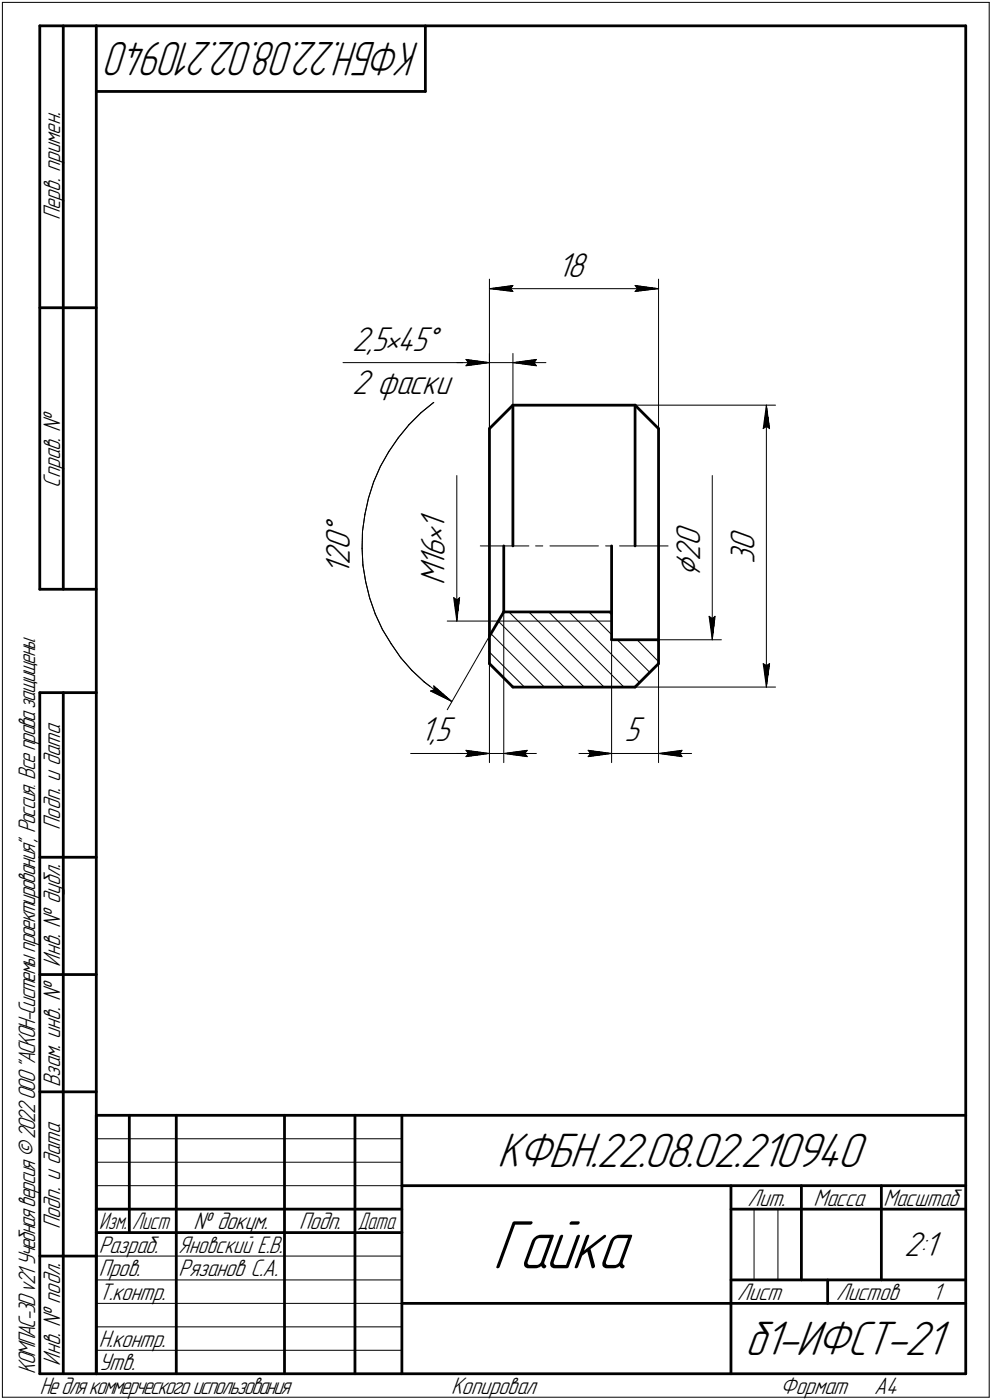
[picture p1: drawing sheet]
<svg xmlns="http://www.w3.org/2000/svg" width="211mm" height="298mm" viewBox="0 0 211 298" stroke-linecap="round" stroke-linejoin="round" font-family="sans-serif">
<g fill="none" stroke="#000" stroke-width=".59">
<path d="M8.5 5.5v120zM8.5 5.5h12zM13.5 5.5v120zM20.5 5.5v287zM20.5 5.5h185zM20.5 19.5h70zM90.5 5.5v14zM205.5 5.5v287zM8.5 65.5h12zM104.1 91.3l5-5zM104.1 91.3v44.2zM109.1 86.3h26z"/>
<path d="M109.1 86.3v29.9zM135.1 86.3l5 5zM135.1 86.3v29.9zM140.1 91.3v44.9zM107.2 116.2v14.1zM130.1 116.2v14.1zM8.5 125.5h12zM104.1 135.5v5.8zM107.2 130.3h22.9zM107.2 130.3l-3.1 5.2zM130.1 130.3v5.9zM130.1 136.2h10z"/>
<path d="M140.1 136.2v5.1zM8.5 147.5v145zM8.5 147.5h12zM13.5 147.5v145zM104.1 141.3l5 5zM109.1 146.3h26zM140.1 141.3l-5 5zM8.5 182.5h12zM8.5 207.5h12zM8.5 232.5h12zM20.5 237.5h185zM20.5 237.5v55z"/>
<path d="M27.5 237.5v25zM37.5 237.5v55zM60.5 237.5v55zM75.5 237.5v55zM85.5 237.5v55zM20.5 257.5h65zM85.5 252.5h120zM155.5 252.5v40zM155.5 257.5h15zM170.5 252.5v20zM170.5 257.5h35zM187.5 252.5v20z"/>
<path d="M8.5 267.5h12zM20.5 262.5h65zM85.5 277.5h70zM155.5 277.5h50zM155.5 272.5h50zM176.1 272.5v5zM8.5 292.5h12zM20.5 292.5h185z"/>
</g>
<g fill="none" stroke="#000" stroke-width=".21">
<path d="M.5 .5v297zM.5 .5h210zM210.5 .5v297zM104.1 59.4v31.9zM140.1 59.4v31.9zM73 77.2h26.1zM97.2 77.2h6.9zM99.1 77.2h5zM99.1 76.5l5 .7zM99.1 76.5l.6 .7zM99.1 77.9l5-.7zM99.7 77.2l-.6 .7z"/>
<path d="M104.1 75.3v16zM104.1 77.2h5zM104.1 61.5l5-.7zM104.1 61.5l5 .6zM104.1 61.5h36zM108.6 61.5l.5 .6zM109.1 75.3v11zM109.1 77.2l5 .7zM109.1 77.2l5-.7zM109.1 77.2h7.1zM109.1 60.8l-.5 .7zM113.6 77.2l.5 .7z"/>
<path d="M114.1 76.5l-.5 .7zM135.1 62.1l5-.6zM135.1 60.8l.5 .7zM135.1 60.8l5 .7zM135.6 61.5l-.5 .6zM80.9 99.3l-1.4 3.3zM82.7 96.2l-1.8 3.1zM84.8 93.2l-2.1 3zM87 90.4l-2.2 2.8zM87 90.4l2.6-2.5zM89.6 87.9l2.7-2.2zM135.1 86.3h29.9z"/>
<path d="M162.4 91.3l.7-.5zM163.1 86.3l.6 5zM163.1 90.8l.6 .5zM163.1 86.3l-.7 5zM163.1 86.3v60zM77 116.8l.2 3.5zM77.1 113.1l-.1 3.7zM77.6 109.6l-.5 3.5zM78.4 106.1l-.8 3.5zM79.5 102.6l-1.1 3.5zM97.2 101.3v30.9zM102.2 116.2h10.3z"/>
<path d="M114 116.2h1.5zM117 116.2h10.3zM128.9 116.2h1.4zM131.8 116.2h10.4zM151.6 101.3v34.9zM77.2 120.3l.6 3.6zM77.8 123.9l.9 3.4zM78.7 127.3l1.1 3.4zM79.8 130.7l1.6 3.3zM81.4 134l1.8 3.1zM83.2 137.1l2.1 2.9zM95.2 132.2h10.8z"/>
<path d="M96.5 127.3l.7 4.9zM96.5 127.3l.7 .5zM97.2 127.8l.6-.5zM97.8 127.3l-.6 4.9zM104.1 138.9l7.5 7.4zM104.1 135.5l-8.9 15.6zM104.5 135l11.3 11.3zM106 132.2h24.1zM106 132.2l14.1 14.1zM107.2 130.3v32.1zM108.3 130.3l16 16zM112.5 130.3l16 16z"/>
<path d="M116.8 130.3l16 16zM121.1 130.3l15 15zM125.3 130.3l4.8 4.8zM129.5 130.3l.6 .6zM130.1 136.2v26.2zM131.3 136.2l7 7zM135.6 136.2l4.5 4.7zM139.8 136.2l.3 .5zM140.1 136.2h13.4zM150.9 131.2l.7 5zM150.9 131.2l.7 .5zM151.6 131.7l.5-.5z"/>
<path d="M152.1 131.2l-.5 5zM85.3 140l2.3 2.7zM87.6 142.7l2.7 2.5zM90.3 145.2l2.8 2.2zM91.6 147.2l4.5 2.2zM91.6 147.2l.8-.3zM92.3 146l.1 .9zM92.3 146l3.8 3.4zM93.1 147.4l3 2zM99.1 159.8l5 .6zM99.1 159.8l.6 .6zM104.1 141.3v21.1z"/>
<path d="M112.2 159.8l-.5 .6zM125.1 159.8l5 .6zM125.1 159.8l.5 .6zM135.1 146.3h29.9zM140.1 141.3v21.1zM145.1 159.8l-.4 .6zM162.4 141.3l.7 5zM162.4 141.3l.7 .4zM163.1 141.7l.6-.4zM163.7 141.3l-.6 5zM87.4 160.4h11.7zM97.2 160.4h6.9z"/>
<path d="M99.1 160.4h5zM99.1 161.1l5-.7zM99.7 160.4l-.6 .7zM104.1 160.4h3.1zM107.2 160.4l5 .7zM107.2 160.4l5-.6zM107.2 160.4h6.9zM111.7 160.4l.5 .7zM123.2 160.4h6.9zM125.1 161.1l5-.7zM125.6 160.4l-.5 .7zM130.1 160.4h10z"/>
<path d="M140.1 160.4l5 .7zM140.1 160.4l5-.6zM140.1 160.4h7.1zM144.7 160.4l.4 .7zM20.5 247.5h65zM20.5 252.5h65zM20.5 242.5h65zM160.4 257.5v15zM165.5 257.5v15zM20.5 267.5h65zM20.5 272.5h65zM20.5 277.5h65z"/>
<path d="M.5 297.5h210zM20.5 282.5h65zM20.5 287.5h65z"/>
</g>
<g fill="#fff" stroke="#fff" stroke-width=".21">
<path d="M74.9 69h19.5zM74.9 69.1h19.5zM74.9 69.2h19.5zM74.9 69.3h19.5zM74.9 69.3h19.5zM74.9 69.4h19.5zM74.9 69.5h19.5zM74.9 69.6h19.5zM74.9 69.7h19.5zM74.9 69.8h19.5zM74.9 69.8h19.5zM74.9 69.9h19.5zM74.9 70h19.5zM74.9 70.1h19.5zM74.9 70.2h19.5zM74.9 70.3h19.5zM74.9 70.4h19.5zM74.9 70.4h19.5zM74.9 70.5h19.5zM74.9 70.6h19.5zM74.9 70.7h19.5zM74.9 70.8h19.5zM74.9 70.9h19.5zM74.9 71h19.5zM74.9 71h19.5zM74.9 71.1h19.5zM74.9 71.2h19.5zM74.9 71.3h19.5zM74.9 71.4h19.5zM74.9 71.5h19.5zM74.9 71.5h19.5zM74.9 71.6h19.5zM74.9 71.7h19.5zM74.9 71.8h19.5zM74.9 71.9h19.5zM74.9 72h19.5zM74.9 72.1h19.5zM74.9 72.1h19.5zM74.9 72.2h19.5zM74.9 72.3h19.5zM74.9 72.4h19.5zM74.9 72.5h19.5zM74.9 72.6h19.5zM74.9 72.6h19.5zM74.9 72.7h19.5zM74.9 72.8h19.5zM74.9 72.9h19.5zM74.9 73h19.5zM74.9 73.1h19.5zM74.9 73.2h19.5zM74.9 73.2h19.5zM74.9 73.3h19.5zM74.9 73.4h19.5zM74.9 73.5h19.5zM74.9 73.6h19.5zM74.9 73.7h19.5zM74.9 73.7h19.5zM74.9 73.8h19.5zM74.9 73.9h19.5zM74.9 74h19.5zM74.9 74.1h19.5zM74.9 74.2h19.5zM74.9 74.3h19.5zM74.9 74.3h19.5zM74.9 74.4h19.5zM74.9 74.5h19.5zM74.9 74.6h19.5zM74.9 74.7h19.5zM74.9 74.8h19.5zM74.9 74.8h19.5zM74.9 74.9h19.5zM74.9 75h19.5zM74.9 75.1h19.5zM74.9 75.2h19.5zM74.9 75.3h19.5zM74.9 75.4h19.5zM74.9 75.4h19.5zM74.9 75.5h19.5zM74.9 75.6h19.5zM74.9 75.7h19.5zM74.9 75.8h19.5zM74.9 75.9h19.5zM74.9 75.9h19.5zM74.9 76h19.5zM74.9 76.1h19.5z"/>
<path d="M74.9 78.2h22.3zM74.9 78.3h22.3zM74.9 78.4h22.3zM74.9 78.5h22.3zM74.9 78.6h22.3zM74.9 78.7h22.3zM74.9 78.7h22.3zM74.9 78.8h22.3zM74.9 78.9h22.3zM74.9 79h22.3zM74.9 79.1h22.3zM74.9 79.2h22.3zM74.9 79.2h22.3zM74.9 79.3h22.3zM74.9 79.4h22.3zM74.9 79.5h22.3zM74.9 79.6h22.3zM74.9 79.7h22.3zM74.9 79.8h22.3zM74.9 79.8h22.3zM74.9 79.9h22.3zM74.9 80h22.3zM74.9 80.1h22.3zM74.9 80.2h22.3zM74.9 80.3h22.3zM74.9 80.3h22.3zM74.9 80.4h22.3zM74.9 80.5h22.3zM74.9 80.6h22.3zM74.9 80.7h22.3zM74.9 80.8h22.3zM74.9 80.9h22.3zM74.9 80.9h22.3zM74.9 81h22.3zM74.9 81.1h22.3zM74.9 81.2h22.3zM74.9 81.3h22.3zM74.9 81.4h22.3zM74.9 81.4h22.3zM74.9 81.5h22.3zM74.9 81.6h22.3zM74.9 81.7h22.3zM74.9 81.8h22.3zM74.9 81.9h22.3zM74.9 82h22.3zM74.9 82h22.3zM74.9 82.1h22.3zM74.9 82.2h22.3zM74.9 82.3h22.3zM74.9 82.4h22.3zM74.9 82.5h22.3zM74.9 82.5h22.3zM74.9 82.6h22.3zM74.9 82.7h22.3zM74.9 82.8h22.3zM74.9 82.9h22.3zM74.9 83h22.3zM74.9 83.1h22.3zM74.9 83.1h22.3zM74.9 83.2h22.3zM74.9 83.3h22.3zM74.9 83.4h22.3zM74.9 83.5h22.3zM74.9 83.6h22.3zM74.9 83.7h22.3zM74.9 83.7h22.3zM74.9 83.8h22.3zM74.9 83.9h22.3zM74.9 84h22.3zM74.9 84.1h22.3zM74.9 84.2h22.3zM74.9 84.2h22.3zM74.9 84.3h22.3zM74.9 84.4h22.3zM74.9 84.5h22.3zM74.9 84.6h22.3zM74.9 84.7h22.3zM74.9 84.8h22.3zM74.9 84.8h22.3zM74.9 84.9h22.3zM74.9 85h22.3zM74.9 85.1h22.3zM74.9 85.2h22.3zM74.9 85.3h22.3z"/>
<path d="M98.6 76.1h.8zM98.6 76.2h1.6zM98.6 76.3h2.3zM98.6 76.4h3.1zM98.6 76.5h3.8zM98.6 76.5h4zM98.6 76.6h4.2zM98.6 76.7h4.4zM98.6 76.8h4.6zM98.6 76.9h4.8zM98.6 77h4.9zM98.6 77h5.2zM98.6 77.1h5.4zM98.6 77.2h5.5zM98.6 77.3h5.4zM98.6 77.4h5.2zM98.6 77.5h4.9zM98.6 77.6h4.8zM98.6 77.6h4.6zM98.6 77.7h4.4zM98.6 77.8h4.2zM98.6 77.9h4zM98.6 78h3.8zM98.6 78.1h3.2zM98.6 78.1h2.6zM98.6 78.2h1.9zM98.6 78.3h1.3zM98.6 78.4h.7z"/>
<path d="M114 76.1h.6zM113.2 76.2h1.4zM112.4 76.3h2.2zM111.7 76.4h2.9zM110.9 76.5h3.7zM110.7 76.5h3.9zM110.6 76.6h4zM110.3 76.7h4.3zM110.2 76.8h4.4zM110 76.9h4.6zM109.7 77h4.9zM109.6 77h5zM109.4 77.1h5.2zM109.1 77.2h5.5zM109.4 77.3h5.2zM109.6 77.4h5zM109.7 77.5h4.9zM110 77.6h4.6zM110.2 77.6h4.4zM110.3 77.7h4.3zM110.6 77.8h4zM110.7 77.9h3.9zM110.9 78h3.7zM111.6 78.1h3zM112.2 78.1h2.4zM112.8 78.2h1.8zM113.5 78.3h1.1zM114 78.4h.6z"/>
<path d="M89.4 152.3h7.8zM89.4 152.4h7.8zM89.4 152.5h7.8zM89.4 152.6h7.8zM89.4 152.7h7.8zM89.4 152.7h7.8zM89.4 152.8h7.8zM89.4 152.9h7.8zM89.4 153h7.8zM89.4 153.1h7.8zM89.4 153.2h7.8zM89.4 153.2h7.8zM89.4 153.3h7.8zM89.4 153.4h7.8zM89.4 153.5h7.8zM89.4 153.6h7.8zM89.4 153.7h7.8zM89.4 153.8h7.8zM89.4 153.8h7.8zM89.4 153.9h7.8zM89.4 154h7.8zM89.4 154.1h7.8zM89.4 154.2h7.8zM89.4 154.3h7.8zM89.4 154.3h7.8zM89.4 154.4h7.8zM89.4 154.5h7.8zM89.4 154.6h7.8zM89.4 154.7h7.8zM89.4 154.8h7.8zM89.4 154.9h7.8zM89.4 154.9h7.8zM89.4 155h7.8zM89.4 155.1h7.8zM89.4 155.2h7.8zM89.4 155.3h7.8zM89.4 155.4h7.8zM89.4 155.4h7.8zM89.4 155.5h7.8zM89.4 155.6h7.8zM89.4 155.7h7.8zM89.4 155.8h7.8zM89.4 155.9h7.8zM89.4 156h7.8zM89.4 156h7.8zM89.4 156.1h7.8zM89.4 156.2h7.8zM89.4 156.3h7.8zM89.4 156.4h7.8zM89.4 156.5h7.8zM89.4 156.5h7.8zM89.4 156.6h7.8zM89.4 156.7h7.8zM89.4 156.8h7.8zM89.4 156.9h7.8zM89.4 157h7.8zM89.4 157.1h7.8zM89.4 157.1h7.8zM89.4 157.2h7.8zM89.4 157.3h7.8zM89.4 157.4h7.8zM89.4 157.5h7.8zM89.4 157.6h7.8zM89.4 157.6h7.8zM89.4 157.7h7.8zM89.4 157.8h7.8zM89.4 157.9h7.8zM89.4 158h7.8zM89.4 158.1h7.8zM89.4 158.2h7.8zM89.4 158.2h7.8zM89.4 158.3h7.8zM89.4 158.4h7.8zM89.4 158.5h7.8zM89.4 158.6h7.8zM89.4 158.7h7.8zM89.4 158.7h7.8zM89.4 158.8h7.8zM89.4 158.9h7.8zM89.4 159h7.8zM89.4 159.1h7.8zM89.4 159.2h7.8zM89.4 159.3h7.8zM89.4 159.3h7.8z"/>
<path d="M112.1 159.3h.6zM111.5 159.3h1.2zM110.8 159.4h1.9zM110.2 159.5h2.5zM109.6 159.6h3.1zM109 159.7h3.7zM108.8 159.8h3.9zM108.6 159.9h4.1zM108.4 159.9h4.3zM108.2 160h4.5zM108 160.1h4.7zM107.8 160.2h4.9zM107.6 160.3h5.1zM107.4 160.4h5.3zM107.2 160.4h5.5zM107.4 160.5h5.3zM107.7 160.6h5zM107.9 160.7h4.8zM108.1 160.8h4.6zM108.4 160.9h4.3zM108.5 161h4.2zM108.8 161h3.9zM109 161.1h3.7zM109.6 161.2h3.1zM110.2 161.3h2.5zM110.8 161.4h1.9zM111.5 161.5h1.2zM112.1 161.5h.6z"/>
<path d="M98.6 159.3h.7zM98.6 159.3h1.3zM98.6 159.4h1.9zM98.6 159.5h2.6zM98.6 159.6h3.2zM98.6 159.7h3.8zM98.6 159.8h4zM98.6 159.9h4.2zM98.6 159.9h4.4zM98.6 160h4.6zM98.6 160.1h4.8zM98.6 160.2h4.9zM98.6 160.3h5.2zM98.6 160.4h5.4zM98.6 160.4h5.5zM98.6 160.5h5.4zM98.6 160.6h5.1zM98.6 160.7h4.9zM98.6 160.8h4.7zM98.6 160.9h4.4zM98.6 161h4.3zM98.6 161h4zM98.6 161.1h3.8zM98.6 161.2h3.2zM98.6 161.3h2.6zM98.6 161.4h1.9zM98.6 161.5h1.3zM98.6 161.5h.7z"/>
<path d="M132.8 152.3h4.7zM132.8 152.4h4.7zM132.8 152.5h4.7zM132.8 152.6h4.7zM132.8 152.7h4.7zM132.8 152.7h4.7zM132.8 152.8h4.7zM132.8 152.9h4.7zM132.8 153h4.7zM132.8 153.1h4.7zM132.8 153.2h4.7zM132.8 153.2h4.7zM132.8 153.3h4.7zM132.8 153.4h4.7zM132.8 153.5h4.7zM132.8 153.6h4.7zM132.8 153.7h4.7zM132.8 153.8h4.7zM132.8 153.8h4.7zM132.8 153.9h4.7zM132.8 154h4.7zM132.8 154.1h4.7zM132.8 154.2h4.7zM132.8 154.3h4.7zM132.8 154.3h4.7zM132.8 154.4h4.7zM132.8 154.5h4.7zM132.8 154.6h4.7zM132.8 154.7h4.7zM132.8 154.8h4.7zM132.8 154.9h4.7zM132.8 154.9h4.7zM132.8 155h4.7zM132.8 155.1h4.7zM132.8 155.2h4.7zM132.8 155.3h4.7zM132.8 155.4h4.7zM132.8 155.4h4.7zM132.8 155.5h4.7zM132.8 155.6h4.7zM132.8 155.7h4.7zM132.8 155.8h4.7zM132.8 155.9h4.7zM132.8 156h4.7zM132.8 156h4.7zM132.8 156.1h4.7zM132.8 156.2h4.7zM132.8 156.3h4.7zM132.8 156.4h4.7zM132.8 156.5h4.7zM132.8 156.5h4.7zM132.8 156.6h4.7zM132.8 156.7h4.7zM132.8 156.8h4.7zM132.8 156.9h4.7zM132.8 157h4.7zM132.8 157.1h4.7zM132.8 157.1h4.7zM132.8 157.2h4.7zM132.8 157.3h4.7zM132.8 157.4h4.7zM132.8 157.5h4.7zM132.8 157.6h4.7zM132.8 157.6h4.7zM132.8 157.7h4.7zM132.8 157.8h4.7zM132.8 157.9h4.7zM132.8 158h4.7zM132.8 158.1h4.7zM132.8 158.2h4.7zM132.8 158.2h4.7zM132.8 158.3h4.7zM132.8 158.4h4.7zM132.8 158.5h4.7zM132.8 158.6h4.7zM132.8 158.7h4.7zM132.8 158.7h4.7zM132.8 158.8h4.7zM132.8 158.9h4.7zM132.8 159h4.7zM132.8 159.1h4.7zM132.8 159.2h4.7zM132.8 159.3h4.7zM132.8 159.3h4.7z"/>
<path d="M124.6 159.3h.7zM124.6 159.3h1.3zM124.6 159.4h1.9zM124.6 159.5h2.6zM124.6 159.6h3.2zM124.6 159.7h3.8zM124.6 159.8h4zM124.6 159.9h4.2zM124.6 159.9h4.3zM124.6 160h4.6zM124.6 160.1h4.8zM124.6 160.2h4.9zM124.6 160.3h5.2zM124.6 160.4h5.4zM124.6 160.4h5.5zM124.6 160.5h5.4zM124.6 160.6h5.1zM124.6 160.7h4.9zM124.6 160.8h4.7zM124.6 160.9h4.4zM124.6 161h4.3zM124.6 161h4zM124.6 161.1h3.8zM124.6 161.2h3.2zM124.6 161.3h2.6zM124.6 161.4h1.9zM124.6 161.5h1.3zM124.6 161.5h.7z"/>
<path d="M145 159.3h.6zM144.4 159.3h1.2zM143.8 159.4h1.8zM143.3 159.5h2.3zM142.7 159.6h2.9zM142 159.7h3.6zM141.8 159.8h3.8zM141.6 159.9h4zM141.4 159.9h4.2zM141.2 160h4.4zM141 160.1h4.6zM140.8 160.2h4.8zM140.5 160.3h5.1zM140.4 160.4h5.2zM140.1 160.4h5.5zM140.4 160.5h5.2zM140.6 160.6h5zM140.9 160.7h4.7zM141.1 160.8h4.5zM141.3 160.9h4.3zM141.6 161h4zM141.8 161h3.8zM142 161.1h3.6zM142.7 161.2h2.9zM143.3 161.3h2.3zM143.8 161.4h1.8zM144.4 161.5h1.2zM145 161.5h.6z"/>
<path d="M143.3 111.3h7.2zM143.3 111.3h7.2zM143.3 111.4h7.2zM143.3 111.5h7.2zM143.3 111.6h7.2zM143.3 111.7h7.2zM143.3 111.8h7.2zM143.3 111.8h7.2zM143.3 111.9h7.2zM143.3 112h7.2zM143.3 112.1h7.2zM143.3 112.2h7.2zM143.3 112.3h7.2zM143.3 112.4h7.2zM143.3 112.4h7.2zM143.3 112.5h7.2zM143.3 112.6h7.2zM143.3 112.7h7.2zM143.3 112.8h7.2zM143.3 112.9h7.2zM143.3 112.9h7.2zM143.3 113h7.2zM143.3 113.1h7.2zM143.3 113.2h7.2zM143.3 113.3h7.2zM143.3 113.4h7.2zM143.3 113.5h7.2zM143.3 113.5h7.2zM143.3 113.6h7.2zM143.3 113.7h7.2zM143.3 113.8h7.2zM143.3 113.9h7.2zM143.3 114h7.2zM143.3 114h7.2zM143.3 114.1h7.2zM143.3 114.2h7.2zM143.3 114.3h7.2zM143.3 114.4h7.2zM143.3 114.5h7.2zM143.3 114.6h7.2zM143.3 114.6h7.2zM143.3 114.7h7.2zM143.3 114.8h7.2zM143.3 114.9h7.2zM143.3 115h7.2zM143.3 115.1h7.2zM143.3 115.1h7.2zM143.3 115.2h7.2zM143.3 115.3h7.2zM143.3 115.4h7.2zM143.3 115.5h7.2zM143.3 115.6h7.2zM143.3 115.7h7.2zM143.3 115.7h7.2zM143.3 115.8h7.2zM143.3 115.9h7.2zM143.3 116h7.2zM143.3 116.1h7.2zM143.3 116.2h7.2zM143.3 116.2h7.2zM143.3 116.3h7.2zM143.3 116.4h7.2zM143.3 116.5h7.2zM143.3 116.6h7.2zM143.3 116.7h7.2zM143.3 116.8h7.2zM143.3 116.8h7.2zM143.3 116.9h7.2zM143.3 117h7.2zM143.3 117.1h7.2zM143.3 117.2h7.2zM143.3 117.3h7.2zM143.3 117.3h7.2zM143.3 117.4h7.2zM143.3 117.5h7.2zM143.3 117.6h7.2zM143.3 117.7h7.2zM143.3 117.8h7.2zM143.3 117.9h7.2zM143.3 117.9h7.2zM143.3 118h7.2zM143.3 118.1h7.2zM143.3 118.2h7.2zM143.3 118.3h7.2zM143.3 118.4h7.2zM143.3 118.4h7.2zM143.3 118.5h7.2zM143.3 118.6h7.2zM143.3 118.7h7.2zM143.3 118.8h7.2zM143.3 118.9h7.2zM143.3 119h7.2zM143.3 119h7.2zM143.3 119.1h7.2zM143.3 119.2h7.2zM143.3 119.3h7.2zM143.3 119.4h7.2zM143.3 119.5h7.2zM143.3 119.5h7.2zM143.3 119.6h7.2zM143.3 119.7h7.2zM143.3 119.8h7.2zM143.3 119.9h7.2zM143.3 120h7.2zM143.3 120.1h7.2zM143.3 120.1h7.2zM143.3 120.2h7.2zM143.3 120.3h7.2zM143.3 120.4h7.2zM143.3 120.5h7.2zM143.3 120.6h7.2zM143.3 120.6h7.2zM143.3 120.7h7.2zM143.3 120.8h7.2zM143.3 120.9h7.2zM143.3 121h7.2zM143.3 121.1h7.2zM143.3 121.2h7.2zM143.3 121.2h7.2zM143.3 121.3h7.2zM143.3 121.4h7.2zM143.3 121.5h7.2zM143.3 121.6h7.2zM143.3 121.7h7.2zM143.3 121.8h7.2zM143.3 121.8h7.2zM143.3 121.9h7.2zM143.3 122h7.2zM143.3 122.1h7.2zM143.3 122.2h7.2zM143.3 122.3h7.2zM143.3 122.3h7.2zM143.3 122.4h7.2zM143.3 122.5h7.2zM143.3 122.6h7.2zM143.3 122.7h7.2zM143.3 122.8h7.2z"/>
<path d="M150.3 130.7h2.4zM150.4 130.8h2.3zM150.4 130.9h2.3zM150.4 131h2.3zM150.4 131.1h2.3zM150.4 131.1h2.3zM150.4 131.2h2.3zM150.4 131.3h2.3zM150.5 131.4h2.2zM150.5 131.5h2.2zM150.5 131.6h2.2zM150.5 131.7h2.2zM150.5 131.7h2.2zM150.5 131.8h2.2zM150.5 131.9h2.2zM150.5 132h2.1zM150.5 132.1h2.1zM150.5 132.2h2.1zM150.5 132.2h2.1zM150.5 132.3h2.1zM150.5 132.4h2.1zM150.5 132.5h2.1zM150.5 132.6h2zM150.6 132.7h1.9zM150.6 132.8h1.9zM150.6 132.8h1.9zM150.6 132.9h1.9zM150.6 133h1.9zM150.6 133.1h1.9zM150.6 133.2h1.9zM150.7 133.3h1.7zM150.7 133.3h1.7zM150.7 133.4h1.7zM150.7 133.5h1.7zM150.7 133.6h1.7zM150.7 133.7h1.7zM150.7 133.8h1.7zM150.8 133.9h1.5zM150.8 133.9h1.5zM150.8 134h1.5zM150.8 134.1h1.5zM150.8 134.2h1.5zM150.8 134.3h1.5zM150.8 134.4h1.5zM150.8 134.5h1.4zM150.9 134.5h1.3zM150.9 134.6h1.3zM151 134.7h1.1zM151 134.8h1.1zM151 134.9h1.1zM151 135h1.1zM151 135h1.1zM151.1 135.1h.9zM151.1 135.2h.9zM151.2 135.3h.8zM151.2 135.4h.7zM151.3 135.5h.6zM151.3 135.6h.6zM151.3 135.6h.5zM151.4 135.7h.4zM151.4 135.8h.3zM151.5 135.9h.2zM151.5 136h.2z"/>
<path d="M154.9 112.4h7.2zM154.9 112.4h7.2zM154.9 112.5h7.2zM154.9 112.6h7.2zM154.9 112.7h7.2zM154.9 112.8h7.2zM154.9 112.9h7.2zM154.9 112.9h7.2zM154.9 113h7.2zM154.9 113.1h7.2zM154.9 113.2h7.2zM154.9 113.3h7.2zM154.9 113.4h7.2zM154.9 113.5h7.2zM154.9 113.5h7.2zM154.9 113.6h7.2zM154.9 113.7h7.2zM154.9 113.8h7.2zM154.9 113.9h7.2zM154.9 114h7.2zM154.9 114h7.2zM154.9 114.1h7.2zM154.9 114.2h7.2zM154.9 114.3h7.2zM154.9 114.4h7.2zM154.9 114.5h7.2zM154.9 114.6h7.2zM154.9 114.6h7.2zM154.9 114.7h7.2zM154.9 114.8h7.2zM154.9 114.9h7.2zM154.9 115h7.2zM154.9 115.1h7.2zM154.9 115.1h7.2zM154.9 115.2h7.2zM154.9 115.3h7.2zM154.9 115.4h7.2zM154.9 115.5h7.2zM154.9 115.6h7.2zM154.9 115.7h7.2zM154.9 115.7h7.2zM154.9 115.8h7.2zM154.9 115.9h7.2zM154.9 116h7.2zM154.9 116.1h7.2zM154.9 116.2h7.2zM154.9 116.2h7.2zM154.9 116.3h7.2zM154.9 116.4h7.2zM154.9 116.5h7.2zM154.9 116.6h7.2zM154.9 116.7h7.2zM154.9 116.8h7.2zM154.9 116.8h7.2zM154.9 116.9h7.2zM154.9 117h7.2zM154.9 117.1h7.2zM154.9 117.2h7.2zM154.9 117.3h7.2zM154.9 117.3h7.2zM154.9 117.4h7.2zM154.9 117.5h7.2zM154.9 117.6h7.2zM154.9 117.7h7.2zM154.9 117.8h7.2zM154.9 117.9h7.2zM154.9 117.9h7.2zM154.9 118h7.2zM154.9 118.1h7.2zM154.9 118.2h7.2zM154.9 118.3h7.2zM154.9 118.4h7.2zM154.9 118.4h7.2zM154.9 118.5h7.2zM154.9 118.6h7.2zM154.9 118.7h7.2zM154.9 118.8h7.2zM154.9 118.9h7.2zM154.9 119h7.2zM154.9 119h7.2zM154.9 119.1h7.2zM154.9 119.2h7.2zM154.9 119.3h7.2zM154.9 119.4h7.2zM154.9 119.5h7.2zM154.9 119.5h7.2zM154.9 119.6h7.2zM154.9 119.7h7.2zM154.9 119.8h7.2zM154.9 119.9h7.2zM154.9 120h7.2zM154.9 120.1h7.2z"/>
<path d="M163 86.5h.2zM163 86.6h.2zM162.9 86.7h.3zM162.9 86.8h.4zM162.8 86.9h.5zM162.8 87h.6zM162.8 87h.6zM162.7 87.1h.7zM162.7 87.2h.8zM162.6 87.3h.9zM162.6 87.4h.9zM162.6 87.5h1zM162.6 87.5h1zM162.6 87.6h1.1zM162.5 87.7h1.2zM162.5 87.8h1.2zM162.4 87.9h1.3zM162.4 88h1.3zM162.3 88.1h1.4zM162.3 88.1h1.5zM162.3 88.2h1.5zM162.3 88.3h1.5zM162.3 88.4h1.5zM162.3 88.5h1.5zM162.3 88.6h1.5zM162.3 88.6h1.5zM162.2 88.7h1.7zM162.2 88.8h1.7zM162.2 88.9h1.7zM162.2 89h1.7zM162.2 89.1h1.7zM162.2 89.2h1.7zM162.2 89.2h1.7zM162.1 89.3h1.9zM162.1 89.4h1.9zM162.1 89.5h1.9zM162.1 89.6h1.9zM162.1 89.7h1.9zM162.1 89.7h1.9zM162.1 89.8h1.9zM162.1 89.9h1.9zM162.1 90h2zM162.1 90.1h2zM162.1 90.2h2zM162.1 90.3h2zM162.1 90.3h2zM162.1 90.4h2zM162.1 90.5h2zM162 90.6h2.2zM162 90.7h2.2zM162 90.8h2.2zM162 90.8h2.2zM162 90.9h2.2zM162 91h2.2zM162 91.1h2.2zM161.9 91.2h2.4zM161.9 91.3h2.4zM161.9 91.4h2.4zM161.9 91.4h2.4zM161.9 91.5h2.4zM161.9 91.6h2.4zM161.9 91.7h2.4z"/>
<path d="M161.8 140.8h2.5zM161.9 140.9h2.4zM161.9 141h2.4zM161.9 141.1h2.4zM161.9 141.1h2.4zM161.9 141.2h2.4zM161.9 141.3h2.4zM161.9 141.4h2.4zM162 141.5h2.2zM162 141.6h2.2zM162 141.6h2.2zM162 141.7h2.2zM162 141.8h2.2zM162 141.9h2.2zM162 142h2.2zM162.1 142.1h2zM162.1 142.2h2zM162.1 142.2h2zM162.1 142.3h2zM162.1 142.4h2zM162.1 142.5h2zM162.1 142.6h2zM162.1 142.7h1.9zM162.1 142.7h1.9zM162.1 142.8h1.9zM162.1 142.9h1.9zM162.1 143h1.9zM162.1 143.1h1.9zM162.1 143.2h1.9zM162.2 143.3h1.7zM162.2 143.3h1.7zM162.2 143.4h1.7zM162.2 143.5h1.7zM162.2 143.6h1.7zM162.2 143.7h1.7zM162.2 143.8h1.7zM162.3 143.8h1.5zM162.3 143.9h1.5zM162.3 144h1.5zM162.3 144.1h1.5zM162.3 144.2h1.5zM162.3 144.3h1.5zM162.3 144.4h1.5zM162.3 144.4h1.4zM162.4 144.5h1.3zM162.4 144.6h1.3zM162.5 144.7h1.2zM162.5 144.8h1.2zM162.6 144.9h1.1zM162.6 144.9h1zM162.6 145h1zM162.6 145.1h1zM162.6 145.2h.9zM162.7 145.3h.8zM162.7 145.4h.7zM162.7 145.5h.7zM162.8 145.5h.6zM162.8 145.6h.5zM162.9 145.7h.4zM162.9 145.8h.4zM162.9 145.9h.3zM163 146h.2zM163 146h.2z"/>
<path d="M89 108.9h7.2zM89 109h7.2zM89 109.1h7.2zM89 109.1h7.2zM89 109.2h7.2zM89 109.3h7.2zM89 109.4h7.2zM89 109.5h7.2zM89 109.6h7.2zM89 109.6h7.2zM89 109.7h7.2zM89 109.8h7.2zM89 109.9h7.2zM89 110h7.2zM89 110.1h7.2zM89 110.2h7.2zM89 110.2h7.2zM89 110.3h7.2zM89 110.4h7.2zM89 110.5h7.2zM89 110.6h7.2zM89 110.7h7.2zM89 110.7h7.2zM89 110.8h7.2zM89 110.9h7.2zM89 111h7.2zM89 111.1h7.2zM89 111.2h7.2zM89 111.3h7.2zM89 111.3h7.2zM89 111.4h7.2zM89 111.5h7.2zM89 111.6h7.2zM89 111.7h7.2zM89 111.8h7.2zM89 111.8h7.2zM89 111.9h7.2zM89 112h7.2zM89 112.1h7.2zM89 112.2h7.2zM89 112.3h7.2zM89 112.4h7.2zM89 112.4h7.2zM89 112.5h7.2zM89 112.6h7.2zM89 112.7h7.2zM89 112.8h7.2zM89 112.9h7.2zM89 112.9h7.2zM89 113h7.2zM89 113.1h7.2zM89 113.2h7.2zM89 113.3h7.2zM89 113.4h7.2zM89 113.5h7.2zM89 113.5h7.2zM89 113.6h7.2zM89 113.7h7.2zM89 113.8h7.2zM89 113.9h7.2zM89 114h7.2zM89 114h7.2zM89 114.1h7.2zM89 114.2h7.2zM89 114.3h7.2zM89 114.4h7.2zM89 114.5h7.2zM89 114.6h7.2zM89 114.6h7.2zM89 114.7h7.2zM89 114.8h7.2zM89 114.9h7.2zM89 115h7.2zM89 115.1h7.2zM89 115.1h7.2zM89 115.2h7.2zM89 115.3h7.2zM89 115.4h7.2zM89 115.5h7.2zM89 115.6h7.2zM89 115.7h7.2zM89 115.7h7.2zM89 115.8h7.2zM89 115.9h7.2zM89 116h7.2zM89 116.1h7.2zM89 116.2h7.2zM89 116.2h7.2zM89 116.3h7.2zM89 116.4h7.2zM89 116.5h7.2zM89 116.6h7.2zM89 116.7h7.2zM89 116.8h7.2zM89 116.8h7.2zM89 116.9h7.2zM89 117h7.2zM89 117.1h7.2zM89 117.2h7.2zM89 117.3h7.2zM89 117.3h7.2zM89 117.4h7.2zM89 117.5h7.2zM89 117.6h7.2zM89 117.7h7.2zM89 117.8h7.2zM89 117.9h7.2zM89 117.9h7.2zM89 118h7.2zM89 118.1h7.2zM89 118.2h7.2zM89 118.3h7.2zM89 118.4h7.2zM89 118.4h7.2zM89 118.5h7.2zM89 118.6h7.2zM89 118.7h7.2zM89 118.8h7.2zM89 118.9h7.2zM89 119h7.2zM89 119h7.2zM89 119.1h7.2zM89 119.2h7.2zM89 119.3h7.2zM89 119.4h7.2zM89 119.5h7.2zM89 119.5h7.2zM89 119.6h7.2zM89 119.7h7.2zM89 119.8h7.2zM89 119.9h7.2zM89 120h7.2zM89 120.1h7.2zM89 120.1h7.2zM89 120.2h7.2zM89 120.3h7.2zM89 120.4h7.2zM89 120.5h7.2zM89 120.6h7.2zM89 120.6h7.2zM89 120.7h7.2zM89 120.8h7.2zM89 120.9h7.2zM89 121h7.2zM89 121.1h7.2zM89 121.2h7.2zM89 121.2h7.2zM89 121.3h7.2zM89 121.4h7.2zM89 121.5h7.2zM89 121.6h7.2zM89 121.7h7.2zM89 121.8h7.2zM89 121.8h7.2zM89 121.9h7.2zM89 122h7.2zM89 122.1h7.2zM89 122.2h7.2zM89 122.3h7.2zM89 122.3h7.2zM89 122.4h7.2zM89 122.5h7.2zM89 122.6h7.2zM89 122.7h7.2zM89 122.8h7.2zM89 122.9h7.2zM89 122.9h7.2zM89 123h7.2zM89 123.1h7.2zM89 123.2h7.2zM89 123.3h7.2zM89 123.4h7.2zM89 123.4h7.2zM89 123.5h7.2zM89 123.6h7.2zM89 123.7h7.2zM89 123.8h7.2zM89 123.9h7.2zM89 124h7.2zM89 124h7.2zM89 124.1h7.2zM89 124.2h7.2zM89 124.3h7.2zM89 124.4h7.2zM89 124.5h7.2zM89 124.5h7.2z"/>
<path d="M95.9 126.7h2.5zM96 126.8h2.4zM96 126.9h2.4zM96 127h2.4zM96 127.1h2.4zM96 127.2h2.4zM96 127.3h2.4zM96 127.3h2.4zM96.1 127.4h2.2zM96.1 127.5h2.2zM96.1 127.6h2.2zM96.1 127.7h2.2zM96.1 127.8h2.2zM96.1 127.8h2.2zM96.1 127.9h2.2zM96.2 128h2zM96.2 128.1h2zM96.2 128.2h2zM96.2 128.3h2zM96.2 128.4h2zM96.2 128.4h2zM96.2 128.5h2zM96.2 128.6h1.9zM96.3 128.7h1.8zM96.3 128.8h1.8zM96.3 128.9h1.8zM96.3 128.9h1.8zM96.3 129h1.8zM96.3 129.1h1.8zM96.3 129.2h1.8zM96.4 129.3h1.6zM96.4 129.4h1.6zM96.4 129.5h1.6zM96.4 129.5h1.6zM96.4 129.6h1.6zM96.4 129.7h1.6zM96.4 129.8h1.6zM96.4 129.9h1.6zM96.4 130h1.6zM96.4 130h1.6zM96.4 130.1h1.6zM96.4 130.2h1.6zM96.4 130.3h1.6zM96.4 130.4h1.6zM96.4 130.5h1.5zM96.5 130.6h1.4zM96.5 130.6h1.4zM96.6 130.7h1.2zM96.6 130.8h1.2zM96.7 130.9h1.1zM96.7 131h1zM96.7 131.1h1zM96.8 131.1h.8zM96.8 131.2h.8zM96.9 131.3h.7zM96.9 131.4h.6zM96.9 131.5h.6zM96.9 131.6h.6zM96.9 131.7h.6zM97 131.7h.5zM97 131.8h.4zM97.1 131.9h.3zM97.1 132h.3z"/>
<path d="M68.7 110.1h7.3zM68.7 110.2h7.3zM68.7 110.2h7.3zM68.7 110.3h7.3zM68.7 110.4h7.3zM68.7 110.5h7.3zM68.7 110.6h7.3zM68.7 110.7h7.3zM68.7 110.7h7.3zM68.7 110.8h7.3zM68.7 110.9h7.3zM68.7 111h7.3zM68.7 111.1h7.3zM68.7 111.2h7.3zM68.7 111.3h7.3zM68.7 111.3h7.3zM68.7 111.4h7.3zM68.7 111.5h7.3zM68.7 111.6h7.3zM68.7 111.7h7.3zM68.7 111.8h7.3zM68.7 111.8h7.3zM68.7 111.9h7.3zM68.7 112h7.3zM68.7 112.1h7.3zM68.7 112.2h7.3zM68.7 112.3h7.3zM68.7 112.4h7.3zM68.7 112.4h7.3zM68.7 112.5h7.3zM68.7 112.6h7.3zM68.7 112.7h7.3zM68.7 112.8h7.3zM68.7 112.9h7.3zM68.7 112.9h7.3zM68.7 113h7.3zM68.7 113.1h7.3zM68.7 113.2h7.3zM68.7 113.3h7.3zM68.7 113.4h7.3zM68.7 113.5h7.3zM68.7 113.5h7.3zM68.7 113.6h7.3zM68.7 113.7h7.3zM68.7 113.8h7.3zM68.7 113.9h7.3zM68.7 114h7.3zM68.7 114h7.3zM68.7 114.1h7.3zM68.7 114.2h7.3zM68.7 114.3h7.3zM68.7 114.4h7.3zM68.7 114.5h7.3zM68.7 114.6h7.3zM68.7 114.6h7.3zM68.7 114.7h7.3zM68.7 114.8h7.3zM68.7 114.9h7.3zM68.7 115h7.3zM68.7 115.1h7.3zM68.7 115.1h7.3zM68.7 115.2h7.3zM68.7 115.3h7.3zM68.7 115.4h7.3zM68.7 115.5h7.3zM68.7 115.6h7.3zM68.7 115.7h7.3zM68.7 115.7h7.3zM68.7 115.8h7.3zM68.7 115.9h7.3zM68.7 116h7.3zM68.7 116.1h7.3zM68.7 116.2h7.3zM68.7 116.2h7.3zM68.7 116.3h7.3zM68.7 116.4h7.3zM68.7 116.5h7.3zM68.7 116.6h7.3zM68.7 116.7h7.3zM68.7 116.8h7.3zM68.7 116.8h7.3zM68.7 116.9h7.3zM68.7 117h7.3zM68.7 117.1h7.3zM68.7 117.2h7.3zM68.7 117.3h7.3zM68.7 117.3h7.3zM68.7 117.4h7.3zM68.7 117.5h7.3zM68.7 117.6h7.3zM68.7 117.7h7.3zM68.7 117.8h7.3zM68.7 117.9h7.3zM68.7 117.9h7.3zM68.7 118h7.3zM68.7 118.1h7.3zM68.7 118.2h7.3zM68.7 118.3h7.3zM68.7 118.4h7.3zM68.7 118.4h7.3zM68.7 118.5h7.3zM68.7 118.6h7.3zM68.7 118.7h7.3zM68.7 118.8h7.3zM68.7 118.9h7.3zM68.7 119h7.3zM68.7 119h7.3zM68.7 119.1h7.3zM68.7 119.2h7.3zM68.7 119.3h7.3zM68.7 119.4h7.3zM68.7 119.5h7.3zM68.7 119.5h7.3zM68.7 119.6h7.3zM68.7 119.7h7.3zM68.7 119.8h7.3zM68.7 119.9h7.3zM68.7 120h7.3zM68.7 120.1h7.3zM68.7 120.1h7.3zM68.7 120.2h7.3zM68.7 120.3h7.3zM68.7 120.4h7.3zM68.7 120.5h7.3zM68.7 120.6h7.3zM68.7 120.6h7.3zM68.7 120.7h7.3zM68.7 120.8h7.3zM68.7 120.9h7.3zM68.7 121h7.3zM68.7 121.1h7.3zM68.7 121.2h7.3zM68.7 121.2h7.3zM68.7 121.3h7.3zM68.7 121.4h7.3zM68.7 121.5h7.3zM68.7 121.6h7.3zM68.7 121.7h7.3zM68.7 121.8h7.3zM68.7 121.8h7.3zM68.7 121.9h7.3zM68.7 122h7.3zM68.7 122.1h7.3zM68.7 122.2h7.3zM68.7 122.3h7.3zM68.7 122.3h7.3z"/>
<path d="M92.2 145.4h.2zM92.1 145.5h.4zM92 145.5h.5zM92 145.6h.6zM91.9 145.7h.8zM91.9 145.8h1zM91.9 145.9h1.1zM91.8 146h1.2zM91.7 146h1.4zM91.7 146.1h1.5zM91.6 146.2h1.7zM91.5 146.3h2zM91.5 146.4h2.1zM91.4 146.5h2.2zM91.4 146.6h2.3zM91.4 146.6h2.4zM91.3 146.7h2.6zM91.3 146.8h2.8zM91.2 146.9h2.9zM91.2 147h3zM91.1 147.1h3.2zM91 147.2h3.4zM91 147.2h3.5zM90.9 147.3h3.8zM90.8 147.4h3.9zM91.1 147.5h3.7zM91.3 147.6h3.6zM91.4 147.7h3.6zM91.6 147.7h3.5zM91.8 147.8h3.4zM91.9 147.9h3.3zM92.1 148h3.1zM92.3 148.1h3zM92.5 148.2h2.9zM92.7 148.3h2.7zM92.9 148.3h2.6zM93 148.4h2.6zM93.2 148.5h2.4zM93.4 148.6h2.3zM93.6 148.7h2.1zM93.7 148.8h2.1zM93.9 148.8h1.9zM94.1 148.9h1.7zM94.2 149h1.7zM94.7 149.1h1.3zM95.2 149.2h.8zM95.7 149.3h.4z"/>
<path d="M118.6 53.3h7.1zM118.6 53.4h7.1zM118.6 53.5h7.1zM118.6 53.6h7.1zM118.6 53.7h7.1zM118.6 53.8h7.1zM118.6 53.8h7.1zM118.6 53.9h7.1zM118.6 54h7.1zM118.6 54.1h7.1zM118.6 54.2h7.1zM118.6 54.3h7.1zM118.6 54.4h7.1zM118.6 54.4h7.1zM118.6 54.5h7.1zM118.6 54.6h7.1zM118.6 54.7h7.1zM118.6 54.8h7.1zM118.6 54.9h7.1zM118.6 54.9h7.1zM118.6 55h7.1zM118.6 55.1h7.1zM118.6 55.2h7.1zM118.6 55.3h7.1zM118.6 55.4h7.1zM118.6 55.5h7.1zM118.6 55.5h7.1zM118.6 55.6h7.1zM118.6 55.7h7.1zM118.6 55.8h7.1zM118.6 55.9h7.1zM118.6 56h7.1zM118.6 56h7.1zM118.6 56.1h7.1zM118.6 56.2h7.1zM118.6 56.3h7.1zM118.6 56.4h7.1zM118.6 56.5h7.1zM118.6 56.6h7.1zM118.6 56.6h7.1zM118.6 56.7h7.1zM118.6 56.8h7.1zM118.6 56.9h7.1zM118.6 57h7.1zM118.6 57.1h7.1zM118.6 57.1h7.1zM118.6 57.2h7.1zM118.6 57.3h7.1zM118.6 57.4h7.1zM118.6 57.5h7.1zM118.6 57.6h7.1zM118.6 57.7h7.1zM118.6 57.7h7.1zM118.6 57.8h7.1zM118.6 57.9h7.1zM118.6 58h7.1zM118.6 58.1h7.1zM118.6 58.2h7.1zM118.6 58.3h7.1zM118.6 58.3h7.1zM118.6 58.4h7.1zM118.6 58.5h7.1zM118.6 58.6h7.1zM118.6 58.7h7.1zM118.6 58.8h7.1zM118.6 58.8h7.1zM118.6 58.9h7.1zM118.6 59h7.1zM118.6 59.1h7.1zM118.6 59.2h7.1zM118.6 59.3h7.1zM118.6 59.4h7.1zM118.6 59.4h7.1zM118.6 59.5h7.1zM118.6 59.6h7.1zM118.6 59.7h7.1zM118.6 59.8h7.1zM118.6 59.9h7.1zM118.6 59.9h7.1zM118.6 60h7.1zM118.6 60.1h7.1zM118.6 60.2h7.1zM118.6 60.3h7.1zM118.6 60.4h7.1z"/>
<path d="M109.1 60.3h.5zM108.5 60.4h1.1zM107.8 60.5h1.8zM107.2 60.5h2.4zM106.6 60.6h3zM105.9 60.7h3.7zM105.7 60.8h3.9zM105.6 60.9h4zM105.3 61h4.3zM105.2 61h4.4zM105 61.1h4.6zM104.7 61.2h4.9zM104.6 61.3h5zM104.4 61.4h5.2zM104.1 61.5h5.5zM104.4 61.6h5.2zM104.6 61.6h5zM104.8 61.7h4.8zM105.1 61.8h4.5zM105.3 61.9h4.3zM105.5 62h4.1zM105.7 62.1h3.9zM105.9 62.1h3.7zM106.6 62.2h3zM107.2 62.3h2.4zM107.8 62.4h1.8zM108.5 62.5h1.1zM109.1 62.6h.5z"/>
<path d="M134.6 60.3h.7zM134.6 60.4h1.3zM134.6 60.5h1.9zM134.6 60.5h2.6zM134.6 60.6h3.2zM134.6 60.7h3.7zM134.6 60.8h4zM134.6 60.9h4.2zM134.6 61h4.3zM134.6 61h4.6zM134.6 61.1h4.8zM134.6 61.2h4.9zM134.6 61.3h5.2zM134.6 61.4h5.4zM134.6 61.5h5.5zM134.6 61.6h5.4zM134.6 61.6h5.1zM134.6 61.7h4.9zM134.6 61.8h4.7zM134.6 61.9h4.4zM134.6 62h4.3zM134.6 62.1h4zM134.6 62.1h3.7zM134.6 62.2h3.2zM134.6 62.3h2.6zM134.6 62.4h1.9zM134.6 62.5h1.3zM134.6 62.6h.7z"/>
</g>
<g fill="#000" stroke="#000" stroke-width=".21">
<path d="M99.2 76.6h.6zM99.3 76.7h1.1zM99.4 76.8h1.7zM99.4 76.9h2.3zM99.5 77h2.8zM99.6 77h3.4zM99.7 77.1h3.8z"/>
<path d="M99.7 77.2h4.4zM99.7 77.3h3.8zM99.6 77.4h3.4zM99.5 77.5h2.8zM99.4 77.6h2.3zM99.4 77.6h1.7zM99.3 77.7h1.1zM99.2 77.8h.6z"/>
<path d="M104.1 61.5h4.5zM104.9 61.6h3.8zM105.6 61.6h3.2zM106.3 61.7h2.6zM107 61.8h2zM107.8 61.9h1.3zM108.5 62h.6z"/>
<path d="M108.5 60.9h.6zM107.9 61h1.2zM107.3 61h1.7zM106.7 61.1h2.2zM106.1 61.2h2.8zM105.4 61.3h3.4zM104.8 61.4h3.9z"/>
<path d="M109.1 77.2h4.5zM109.8 77.3h3.9zM110.4 77.4h3.4zM111.1 77.5h2.8zM111.7 77.6h2.2zM112.3 77.6h1.7zM112.9 77.7h1.1zM113.5 77.8h.6z"/>
<path d="M113.5 76.6h.6zM112.9 76.7h1.1zM112.3 76.8h1.7zM111.7 76.9h2.2zM111.1 77h2.8zM110.4 77h3.4zM109.8 77.1h3.9z"/>
<path d="M135.2 60.9h.6zM135.3 61h1.1zM135.4 61h1.7zM135.4 61.1h2.3zM135.5 61.2h2.8zM135.6 61.3h3.3zM135.6 61.4h3.9z"/>
<path d="M135.6 61.5h4.5zM135.6 61.6h3.8zM135.6 61.6h3.2zM135.5 61.7h2.5zM135.4 61.8h1.9zM135.3 61.9h1.3zM135.2 62h.7z"/>
<path d="M162.9 87.5h.2zM162.9 87.6h.2zM162.9 87.7h.2zM162.9 87.8h.2zM162.9 87.9h.2zM162.9 88h.2zM162.9 88.1h.2zM162.9 88.1h.2zM162.8 88.2h.3zM162.8 88.3h.3zM162.8 88.4h.3zM162.8 88.5h.3zM162.8 88.6h.3zM162.8 88.6h.3zM162.8 88.7h.3zM162.7 88.8h.4zM162.7 88.9h.4zM162.7 89h.4zM162.7 89.1h.4zM162.7 89.2h.4zM162.7 89.2h.4zM162.7 89.3h.4zM162.6 89.4h.5zM162.6 89.5h.5zM162.6 89.6h.5zM162.6 89.7h.5zM162.6 89.7h.5zM162.6 89.8h.5zM162.6 89.9h.5zM162.6 90h.5zM162.6 90.1h.5zM162.6 90.2h.5zM162.6 90.3h.5zM162.6 90.3h.5zM162.6 90.4h.5zM162.6 90.5h.5zM162.6 90.6h.5zM162.5 90.7h.6zM162.5 90.8h.6zM162.5 90.8h.5zM162.5 90.9h.4zM162.5 91h.2zM162.5 91.1h.1z"/>
<path d="M163.1 87h.1zM163.1 87h.1zM163.1 87.1h.1zM163.1 87.2h.1zM163.1 87.3h.1zM163.1 87.4h.1zM163.1 87.5h.1zM163.1 87.5h.2zM163.1 87.6h.2zM163.1 87.7h.2zM163.1 87.8h.2zM163.1 87.9h.2zM163.1 88h.2zM163.1 88.1h.2zM163.1 88.1h.2zM163.1 88.2h.3zM163.1 88.3h.3zM163.1 88.4h.3zM163.1 88.5h.3zM163.1 88.6h.3zM163.1 88.6h.3zM163.1 88.7h.3zM163.1 88.8h.4zM163.1 88.9h.4zM163.1 89h.4zM163.1 89.1h.4zM163.1 89.2h.4zM163.1 89.2h.4zM163.1 89.3h.4zM163.1 89.4h.5zM163.1 89.5h.5zM163.1 89.6h.5zM163.1 89.7h.5zM163.1 89.7h.5zM163.1 89.8h.5zM163.1 89.9h.5zM163.1 90h.5zM163.1 90.1h.6zM163.1 90.2h.6zM163.1 90.3h.6zM163.1 90.3h.6zM163.1 90.4h.6zM163.1 90.5h.6zM163.1 90.6h.6zM163.1 90.7h.6zM163.1 90.8h.6zM163.2 90.8h.5zM163.3 90.9h.4zM163.4 91h.3zM163.6 91.1h.1z"/>
<path d="M96.6 127.4h.2zM96.6 127.5h.3zM96.6 127.6h.4zM96.6 127.7h.5zM96.6 127.8h.6zM96.6 127.8h.6zM96.7 127.9h.5zM96.7 128h.5zM96.7 128.1h.5zM96.7 128.2h.5zM96.7 128.3h.5zM96.7 128.4h.5zM96.7 128.4h.5zM96.8 128.5h.4zM96.8 128.6h.4zM96.8 128.7h.4zM96.8 128.8h.4zM96.8 128.9h.4zM96.8 128.9h.4zM96.8 129h.4zM96.8 129.1h.4zM96.9 129.2h.3zM96.9 129.3h.3zM96.9 129.4h.3zM96.9 129.5h.3zM96.9 129.5h.3zM96.9 129.6h.3zM96.9 129.7h.3zM96.9 129.8h.3zM96.9 129.9h.3zM96.9 130h.3zM96.9 130h.3zM96.9 130.1h.3zM96.9 130.2h.3zM96.9 130.3h.3zM97 130.4h.2zM97 130.5h.2zM97 130.6h.2zM97 130.6h.2zM97 130.7h.2zM97 130.8h.2zM97 130.9h.2zM97 131h.2z"/>
<path d="M97.6 127.4h.2zM97.5 127.5h.3zM97.5 127.6h.3zM97.4 127.7h.4zM97.2 127.8h.6zM97.2 127.8h.6zM97.2 127.9h.6zM97.2 128h.5zM97.2 128.1h.5zM97.2 128.2h.5zM97.2 128.3h.5zM97.2 128.4h.5zM97.2 128.4h.5zM97.2 128.5h.5zM97.2 128.6h.5zM97.2 128.7h.4zM97.2 128.8h.4zM97.2 128.9h.4zM97.2 128.9h.4zM97.2 129h.4zM97.2 129.1h.4zM97.2 129.2h.4zM97.2 129.3h.4zM97.2 129.4h.4zM97.2 129.5h.3zM97.2 129.5h.3zM97.2 129.6h.3zM97.2 129.7h.3zM97.2 129.8h.3zM97.2 129.9h.3zM97.2 130h.3zM97.2 130h.3zM97.2 130.1h.3zM97.2 130.2h.3zM97.2 130.3h.3zM97.2 130.4h.3zM97.2 130.5h.3zM97.2 130.6h.3zM97.2 130.6h.3zM97.2 130.7h.3zM97.2 130.8h.3zM97.2 130.9h.2zM97.2 131h.2zM97.2 131.1h.2zM97.2 131.1h.2zM97.2 131.2h.2zM97.2 131.3h.2zM97.2 131.4h.2zM97.2 131.5h.2z"/>
<path d="M151 131.4h.1zM151 131.5h.2zM151 131.6h.4zM151 131.7h.5zM151 131.7h.6zM151 131.8h.6zM151 131.9h.6zM151 132h.6zM151 132.1h.6zM151 132.2h.6zM151 132.2h.6zM151 132.3h.6zM151 132.4h.6zM151.1 132.5h.5zM151.1 132.6h.5zM151.1 132.7h.5zM151.1 132.8h.5zM151.1 132.8h.5zM151.1 132.9h.5zM151.1 133h.5zM151.1 133.1h.5zM151.2 133.2h.4zM151.2 133.3h.4zM151.2 133.3h.4zM151.2 133.4h.4zM151.2 133.5h.4zM151.2 133.6h.4zM151.2 133.7h.4zM151.3 133.8h.3zM151.3 133.9h.3zM151.3 133.9h.3zM151.3 134h.3zM151.3 134.1h.3zM151.3 134.2h.3zM151.3 134.3h.3zM151.4 134.4h.2zM151.4 134.5h.2zM151.4 134.5h.2zM151.4 134.6h.2zM151.4 134.7h.2zM151.4 134.8h.2zM151.4 134.9h.2zM151.4 135h.2z"/>
<path d="M152 131.4h.1zM151.9 131.5h.2zM151.8 131.6h.3zM151.7 131.7h.4zM151.6 131.7h.5zM151.6 131.8h.5zM151.6 131.9h.5zM151.6 132h.5zM151.6 132.1h.5zM151.6 132.2h.5zM151.6 132.2h.5zM151.6 132.3h.5zM151.6 132.4h.5zM151.6 132.5h.5zM151.6 132.6h.5zM151.6 132.7h.4zM151.6 132.8h.4zM151.6 132.8h.4zM151.6 132.9h.4zM151.6 133h.4zM151.6 133.1h.4zM151.6 133.2h.4zM151.6 133.3h.4zM151.6 133.3h.4zM151.6 133.4h.3zM151.6 133.5h.3zM151.6 133.6h.3zM151.6 133.7h.3zM151.6 133.8h.3zM151.6 133.9h.3zM151.6 133.9h.3zM151.6 134h.3zM151.6 134.1h.2zM151.6 134.2h.2zM151.6 134.3h.2zM151.6 134.4h.2zM151.6 134.5h.2zM151.6 134.5h.2zM151.6 134.6h.2zM151.6 134.7h.2zM151.6 134.8h.2zM151.6 134.9h.1zM151.6 135h.1zM151.6 135h.1zM151.6 135.1h.1zM151.6 135.2h.1zM151.6 135.3h.1zM151.6 135.4h.1zM151.6 135.5h.1z"/>
<path d="M92.1 147h.4zM91.9 147.1h.8zM91.6 147.2h1.2zM91.9 147.2h1.1zM92 147.3h1zM92.2 147.4h1zM92.4 147.5h.9zM92.5 147.6h1zM92.7 147.7h.9zM92.9 147.7h.8zM93 147.8h.8zM93.2 147.9h.8zM93.4 148h.7zM93.6 148.1h.6zM93.7 148.2h.6zM93.9 148.3h.6zM94.1 148.3h.5zM94.2 148.4h.5zM94.4 148.5h.4zM94.6 148.6h.4zM94.7 148.7h.4zM94.9 148.8h.3zM95.1 148.8h.2zM95.2 148.9h.3zM95.4 149h.2zM95.6 149.1h.2z"/>
<path d="M92.4 146.2h.1zM92.4 146.3h.2zM92.4 146.4h.3zM92.4 146.5h.4zM92.4 146.6h.5zM92.4 146.6h.6zM92.4 146.7h.7zM92.4 146.8h.8zM92.4 146.9h.9zM92.5 147h.9zM92.7 147.1h.8zM92.8 147.2h.8zM93 147.2h.7zM93 147.3h.8zM93.2 147.4h.7zM93.3 147.5h.7zM93.5 147.6h.6zM93.6 147.7h.5zM93.7 147.7h.6zM93.8 147.8h.6zM94 147.9h.5zM94.1 148h.5zM94.2 148.1h.5zM94.3 148.2h.4zM94.5 148.3h.3zM94.6 148.3h.4zM94.7 148.4h.4zM94.8 148.5h.4zM95 148.6h.2zM95.1 148.7h.2zM95.2 148.8h.2zM95.3 148.8h.3zM95.5 148.9h.2zM95.6 149h.2z"/>
<path d="M99.2 159.9h.6zM99.3 159.9h1.1zM99.4 160h1.7zM99.4 160.1h2.3zM99.5 160.2h2.8zM99.6 160.3h3.4zM99.7 160.4h3.8z"/>
<path d="M111.6 159.9h.6zM111 159.9h1.1zM110.3 160h1.7zM109.7 160.1h2.2zM109.1 160.2h2.8zM108.5 160.3h3.3zM107.9 160.4h3.9z"/>
<path d="M125.2 159.9h.6zM125.3 159.9h1.1zM125.4 160h1.7zM125.4 160.1h2.3zM125.5 160.2h2.8zM125.6 160.3h3.3zM125.6 160.4h3.9z"/>
<path d="M144.5 159.9h.6zM143.9 159.9h1.1zM143.3 160h1.7zM142.7 160.1h2.2zM142.1 160.2h2.8zM141.4 160.3h3.5zM140.8 160.4h4z"/>
<path d="M162.5 141.5h.2zM162.5 141.6h.3zM162.5 141.6h.5zM162.5 141.7h.6zM162.5 141.8h.6zM162.5 141.9h.6zM162.6 142h.5zM162.6 142.1h.5zM162.6 142.2h.5zM162.6 142.2h.5zM162.6 142.3h.5zM162.6 142.4h.5zM162.6 142.5h.5zM162.6 142.6h.5zM162.6 142.7h.5zM162.6 142.7h.5zM162.6 142.8h.5zM162.6 142.9h.5zM162.6 143h.5zM162.6 143.1h.5zM162.6 143.2h.5zM162.7 143.3h.4zM162.7 143.3h.4zM162.7 143.4h.4zM162.7 143.5h.4zM162.7 143.6h.4zM162.7 143.7h.4zM162.7 143.8h.4zM162.8 143.8h.3zM162.8 143.9h.3zM162.8 144h.3zM162.8 144.1h.3zM162.8 144.2h.3zM162.8 144.3h.3zM162.8 144.4h.3zM162.9 144.4h.2zM162.9 144.5h.2zM162.9 144.6h.2zM162.9 144.7h.2zM162.9 144.8h.2zM162.9 144.9h.2zM162.9 144.9h.2zM162.9 145h.2z"/>
<path d="M163.5 141.5h.2zM163.4 141.6h.3zM163.2 141.6h.5zM163.1 141.7h.6zM163.1 141.8h.6zM163.1 141.9h.6zM163.1 142h.6zM163.1 142.1h.6zM163.1 142.2h.6zM163.1 142.2h.6zM163.1 142.3h.6zM163.1 142.4h.6zM163.1 142.5h.6zM163.1 142.6h.5zM163.1 142.7h.5zM163.1 142.7h.5zM163.1 142.8h.5zM163.1 142.9h.5zM163.1 143h.5zM163.1 143.1h.5zM163.1 143.2h.5zM163.1 143.3h.4zM163.1 143.3h.4zM163.1 143.4h.4zM163.1 143.5h.4zM163.1 143.6h.4zM163.1 143.7h.4zM163.1 143.8h.4zM163.1 143.8h.3zM163.1 143.9h.3zM163.1 144h.3zM163.1 144.1h.3zM163.1 144.2h.3zM163.1 144.3h.3zM163.1 144.4h.3zM163.1 144.4h.2zM163.1 144.5h.2zM163.1 144.6h.2zM163.1 144.7h.2zM163.1 144.8h.2zM163.1 144.9h.2zM163.1 144.9h.2zM163.1 145h.2zM163.1 145.1h.1zM163.1 145.2h.1zM163.1 145.3h.1zM163.1 145.4h.1zM163.1 145.5h.1zM163.1 145.5h.1zM163.1 145.6h.1z"/>
<path d="M99.7 160.4h4.4zM99.7 160.5h3.8zM99.6 160.6h3.4zM99.5 160.7h2.8zM99.4 160.8h2.3zM99.4 160.9h1.7zM99.3 161h1.1zM99.2 161h.6z"/>
<path d="M107.2 160.4h4.5zM107.9 160.5h3.9zM108.5 160.6h3.3zM109.1 160.7h2.8zM109.7 160.8h2.2zM110.3 160.9h1.7zM111 161h1.1zM111.6 161h.6z"/>
<path d="M125.6 160.4h4.5zM125.6 160.5h3.9zM125.6 160.6h3.3zM125.5 160.7h2.8zM125.4 160.8h2.3zM125.4 160.9h1.7zM125.3 161h1.1zM125.2 161h.6z"/>
<path d="M140.1 160.4h4.6zM140.8 160.5h4zM141.4 160.6h3.5zM142.1 160.7h2.8zM142.7 160.8h2.2zM143.3 160.9h1.7zM143.9 161h1.1zM144.5 161h.6z"/>
</g>
<text font-size="15.6" x="104.8" y="270.1">Гайка</text>
<g font-size="10.9">
<text x="105.8" y="248.5">КФБН.22.08.02.210940</text>
<text x="158.6" y="288.5">б1-ИФСТ-21</text>
</g>
<text font-size="10.8" x="89.3" y="9" transform="rotate(-180 89.3 9)">КФБН.22.08.02.210940</text>
<g font-size="8.5">
<text x="74.5" y="114" transform="rotate(-90 74.5 114)">Å</text>
<text x="149" y="122.9" transform="rotate(-90 149 122.9)">Ç</text>
</g>
<g font-size="7.8">
<text x="118.6" y="58.9">18</text>
<text x="75" y="74.7">2,5•45Å</text>
<text x="75" y="83.8">2 фаски</text>
<text x="94.6" y="112.8" transform="rotate(-90 94.6 112.8)">1</text>
<text x="74.5" y="117.2" transform="rotate(-90 74.5 117.2)">0</text>
<text x="94.6" y="118.5" transform="rotate(-90 94.6 118.5)">6</text>
<text x="94.6" y="115.4" transform="rotate(-90 94.6 115.4)">•</text>
<text x="149" y="119.4" transform="rotate(-90 149 119.4)">2</text>
<text x="149" y="116.2" transform="rotate(-90 149 116.2)">0</text>
<text x="160.5" y="117.4" transform="rotate(-90 160.5 117.4)">0</text>
<text x="74.5" y="122.5" transform="rotate(-90 74.5 122.5)">1</text>
<text x="74.5" y="120.4" transform="rotate(-90 74.5 120.4)">2</text>
<text x="94.6" y="124.6" transform="rotate(-90 94.6 124.6)">M</text>
<text x="94.6" y="120.7" transform="rotate(-90 94.6 120.7)">1</text>
<text x="160.5" y="120.2" transform="rotate(-90 160.5 120.2)">3</text>
<text x="89.4" y="157.9">1,5</text>
<text x="132.9" y="157.9">5</text>
<text x="192.4" y="267.5">2:1</text>
</g>
<g font-size="5.4">
<text x="12.8" y="46.9" transform="rotate(-90 12.8 46.9)">Перв. примен.</text>
<text x="12.8" y="103.8" transform="rotate(-90 12.8 103.8)">Справ. №</text>
<text x="12.8" y="176.7" transform="rotate(-90 12.8 176.7)">Подп. и дата</text>
<text x="12.8" y="205.8" transform="rotate(-90 12.8 205.8)">Инв. № дубл.</text>
<text x="12.8" y="231.6" transform="rotate(-90 12.8 231.6)">Взам. инв. №</text>
<text x="159.1" y="256.8">Лит.</text>
<text x="173.1" y="256.8">Масса</text>
<text x="188" y="256.8">Масштаб</text>
<text x="12.8" y="261.7" transform="rotate(-90 12.8 261.7)">Подп. и дата</text>
<text x="41.2" y="261.8">№ докум.</text>
<text x="63.6" y="261.8">Подп.</text>
<text x="21" y="266.8">Разраб.</text>
<text x="38" y="266.8">Яновский Е.В.</text>
<text x="21" y="271.8">Пров.</text>
<text x="38" y="271.8">Рязанов С.А.</text>
<text x="21" y="276.8">Т.контр.</text>
<text x="156.9" y="276.8">Лист</text>
<text x="177.9" y="276.8">Листов</text>
<text x="198.4" y="276.8">1</text>
<text x="21" y="286.8">Н.контр.</text>
<text x="7.5" y="292.5" transform="rotate(-90 7.5 292.5)">КОМПАС-3Dv21 Учебнаяверсия©2022ООО&quot;АСКОН-Системыпроектирования&quot;, Россия. Всеправазащищены.</text>
<text x="12.8" y="290.8" transform="rotate(-90 12.8 290.8)">Инв. № подл.</text>
<text x="21" y="291.8">Утв.</text>
<text x="8.5" y="296.7">Недлякоммерческогоиспользования</text>
<text x="96" y="296.8">Копировал</text>
<text x="166" y="296.8">Формат</text>
<text x="186" y="296.8">A4</text>
</g>
<g font-size="5.3">
<text x="21.1" y="261.8">Изм.</text>
<text x="28.1" y="261.8">Лист</text>
<text x="76.1" y="261.8">Дата</text>
</g>
</svg>
